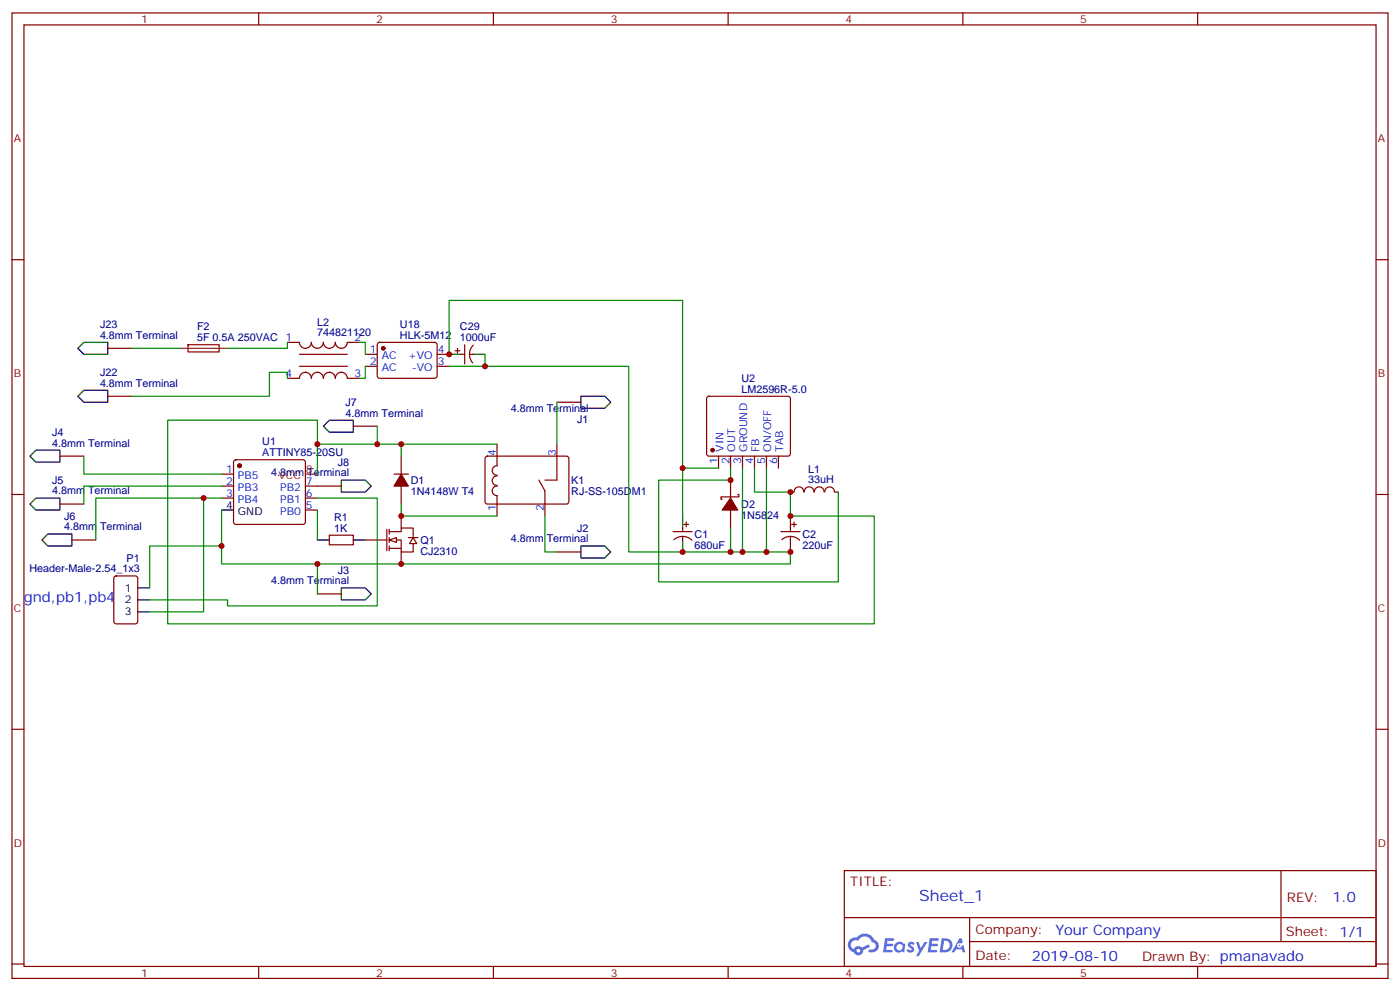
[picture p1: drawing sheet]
<svg xmlns="http://www.w3.org/2000/svg" width="412mm" height="292mm" viewBox="0 0 412 292" stroke-linecap="round" stroke-linejoin="round" font-family="sans-serif">
<g fill="none" stroke="#870000" stroke-width=".35">
<path d="M3.5 3.8h405.4v284.3h-405.4zM7.1 7.3h398.2v277.3h-398.2zM76.2 3.8v3.5M145.3 3.8v3.5M214.5 3.8v3.5M283.6 3.8v3.5M352.8 3.8v3.5M3.5 76.5h3.6M405.3 76.5h3.6M3.5 145.6h3.6M405.3 145.6h3.6M3.5 214.8h3.6"/>
<path d="M405.3 214.8h3.6M248.7 256.4h156.6v28.2h-156.6zM377.3 256.4v20.9M248.7 270.2h156.5M285.6 277.3h119.6M285.6 270.2v14.2M3.5 283.9h3.6M76.2 284.6v3.5M145.3 284.6v3.5M214.5 284.6v3.5M283.6 284.6v3.5M352.8 284.6v3.5"/>
<path d="M405.3 283.9h3.6"/>
</g>
<g fill="#5487ff">
<path d="M267.7 277.6a1.22 1.22 0 0 1 1.7 .2l-.4 .6a.47 .47 0 0 0-.3-.4 .47 .47 0 0 0-.5 .2l.1 .2a1.14 1.14 0 0 1 .8 1.8 1.14 1.14 0 0 1-1.9 0l-.2-.2 .5-.6 .7 .5a.29 .29 0 0 0 .3-.3 .29 .29 0 0 0-.2-.3 1.04 1.04 0 0 1-.6-1.7z"/>
<path d="M260.7 276.3h2.4l.3 .2-.2 .5-1.8 .1-.1 .8h1.5l.3 .4-.3 .4h-1.6l-.2 1.1h1.7l.2 .3-.2 .3-2.6 .1z"/>
<path d="M273.8 276.3h2.4l.3 .2-.1 .5-1.8 .1-.2 .8h1.6l.3 .4-.4 .4h-1.6l-.1 1.1h1.7l.2 .3-.2 .3-2.6 .1z"/>
<path d="M282.6 276.3h.7l.3 1.3-.6 .3a.69 .69 0 0 0-1 .3 .69 .69 0 0 0 .4 .9 .69 .69 0 0 0 .9-.6l.5-.2 .6 2.2h-.8l-.2-.9h-1.8l-.5 .9h-.8z"/>
<path d="M269.8 277.4h.8l.6 1.8 1.1-1.8h.9l-2.6 4.2h-.8l.9-1.5z"/>
<path d="M277.4 276.3l-.6 4.2h1.3a2.11 2.11 0 0 0 2.5-2.1 2.11 2.11 0 0 0-2.5-2.1zM278.1 277.1a1.39 1.39 0 0 1 1.7 1.4 1.39 1.39 0 0 1-1.8 1.3h-.3z"/>
<path d="M263.7 277.9a1.54 1.54 0 0 0-.1 2.2 1.54 1.54 0 0 0 2.2 .1l.6 .3 .3-2.3-.2-.3h-.4a1.49 1.49 0 0 0-2.4 0zM264 278.9a.94 .94 0 0 1 1.8 0 .94 .94 0 0 1-1.8 0z"/>
<path d="M250.4 276.7a2.18 2.18 0 0 0 1.1 3.7 1.44 1.44 0 0 0 1.6 .9 1.44 1.44 0 0 0 1.2-1.4l2-1.1-.5-.7-1.9 1a1.47 1.47 0 0 0-2.4 .4 1.39 1.39 0 0 1-.7-1.9 1.39 1.39 0 0 1 2-.5 2.12 2.12 0 0 1 2.2-1.3 2.12 2.12 0 0 1 1.9 1.7 1.14 1.14 0 0 1 1.1 1.4 1.14 1.14 0 0 1-1.7 .7 .43 .43 0 0 0-.5 .4 .43 .43 0 0 0 .4 .5 1.98 1.98 0 0 0 2.5-1.2 1.98 1.98 0 0 0-1.2-2.6 3.1 3.1 0 0 0-5.3-.6l-.9 .1zM252.3 280a.55 .55 0 0 1 1.1 0 .55 .55 0 0 1-1.1 0z"/>
<circle cx="282.6" cy="278.4" r=".26"/>
</g>
<g fill="none" stroke="#870000" stroke-width=".35">
<path d="M31.7 116.7h7.1M31.7 102.6h7.1M55.4 101.5h9.1l.1 2.1h-9.2zM107.6 104.4h3.5M107.6 107.9h3.5M111.4 101l.4-.2 16.5 .1 .5 .6-.1 9.5-.6 .4-16.5-.1-.5-.6v-9.2zM128.8 104.4h3.5M128.8 107.9h3.5M134.1 103.3h1.4M134.8 102.6v1.4M135.8 104.4h1.1M136.9 101.5v5.7"/>
<path d="M138.3 104.4h1M139.4 101.6a3.8 3.8 0 0 0-.1 5.3M65.3 139.6h3.5M69 135.6l.5-.2h19.8l.5 .2 .2 .5v17.6l-.3 .5-.4 .2h-19.8l-.5-.2-.2-.5v-17.6zM116.1 139.6h4.2M118.2 134.3v5.3M143.1 134.5l.5-.2 23.5 .1 .5 .6-.1 13-.6 .4h-23.6l-.4-.7v-12.7zM146.4 130.8v6.4M146.5 137.2a1.41 1.41 0 0 0-1.5 1.4 1.41 1.41 0 0 0 1.5 1.4M164 130.8v10.6h-3.5M65.3 143.2h3.5M65.3 146.7h3.5"/>
<path d="M90 143.2h3.5M90 146.7h3.5M90 150.2h3.5M111.1 159h2.8M113.9 155.9v6.3M114.7 156.6h3.5v-1.1h3.5v2.8M114.7 159h3.5v3.6h3.5v-2.5M114.7 155.9v1.4M114.7 158.3v1.4M118.2 143.2v5.2M120.3 158.3h2.8M146.4 146v6"/>
<path d="M146.5 140.2a1.41 1.41 0 0 0-1.5 1.4 1.41 1.41 0 0 0 1.5 1.4M146.5 143.1a1.41 1.41 0 0 0-1.5 1.5 1.41 1.41 0 0 0 1.5 1.4M160.5 144.6v7.4M114.7 161.5h3.5M114.7 160.8v1.4"/>
</g>
<path d="M22.9 116.7l1.8-1.8h7v3.6h-7zM22.9 102.6l1.8-1.8h7v3.6h-7zM132.3 104.4h3.5M139.3 104.4h3.6M65.3 150.2h3.5" fill="none" stroke="#000" stroke-width=".35"/>
<path d="M52.9 102.6h14.1" fill="none" stroke="#8c2424" stroke-width=".35"/>
<g fill="#870000" stroke="#870000" stroke-width=".35">
<path d="M118.2 139.6l2.1 3.6h-4.2z"/>
<circle cx="112.9" cy="102.6" r=".53"/>
<circle cx="70.6" cy="137.2" r=".53"/>
</g>
<path d="M158.7 141.4l1.8 3.2" fill="none" stroke="#600" stroke-width=".35"/>
<path d="M90 139.6h3.5" fill="none" stroke="#f00" stroke-width=".35"/>
<g fill="#fff" stroke="#870000" stroke-width=".35">
<path d="M114.7 159l2.1-.7v1.4z"/>
<path d="M121.7 158.3l1.1 1.8h-2.2z"/>
</g>
<g fill="none" stroke="#870000" stroke-width=".35">
<path d="M84.7 100.8h3.5a1.76 1.76 0 0 0 1.8 1.8 1.76 1.76 0 0 0 1.7-1.8 1.76 1.76 0 0 0 1.8 1.8 1.76 1.76 0 0 0 1.7-1.8 1.76 1.76 0 0 0 1.8 1.8 1.76 1.76 0 0 0 1.8-1.8 1.76 1.76 0 0 0 1.7 1.8 1.76 1.76 0 0 0 1.8-1.8h3.5M84.7 111.4h3.5a1.76 1.76 0 0 1 1.8-1.8 1.76 1.76 0 0 1 1.7 1.8 1.76 1.76 0 0 1 1.8-1.8 1.76 1.76 0 0 1 1.7 1.8 1.76 1.76 0 0 1 1.8-1.8 1.76 1.76 0 0 1 1.8 1.8 1.76 1.76 0 0 1 1.7-1.8 1.76 1.76 0 0 1 1.8 1.8h3.5M88.2 104.4h14.1M88.2 107.9h14.1M164 118.5h7.1M208.4 116.9l.4-.2h23.3l.5 .2 .2 .5v16.5l-.7 .4h-23.5l-.5-.7v-16.2zM17.6 134.3h7.1M104.1 125.5h7M211.7 134.3v3.6M215.2 134.3v3.6M218.7 134.3v3.6M222.2 134.3v3.6"/>
<path d="M225.8 134.3v3.6M229.3 134.3v3.6M17.6 148.4h7.1M21.2 159h7M93.5 143.2h7M97 157.6h7.1v2.8h-7.1zM107.6 159h3.5M118.2 152v3.5M198.3 156.6h5.6M198.5 158.9a3.8 3.8 0 0 1 5.3 .2M201.1 155.5v1.1M201.1 158v1"/>
<path d="M201.4 154.4h1.4M202.1 153.7v1.5M215.2 141.4v5.3M215.2 150.2v5.3M217.3 145.6h.4v.7h-5.3v.7h.3M230 156.6h5.7M230.3 158.9a3.8 3.8 0 0 1 5.2 .2M232.8 144.9h1.1M232.8 155.5v1.1M232.8 158v1M233.2 154.4h1.4M233.9 153.7v1.5"/>
<path d="M233.9 144.9a1.41 1.41 0 0 1 1.4-1.5 1.41 1.41 0 0 1 1.4 1.5M236.9 144.9a1.41 1.41 0 0 1 1.4-1.5 1.41 1.41 0 0 1 1.4 1.5M239.9 144.9a1.41 1.41 0 0 1 1.4-1.5 1.41 1.41 0 0 1 1.4 1.5M243 144.9a1.41 1.41 0 0 1 1.4-1.5 1.41 1.41 0 0 1 1.4 1.5M245.9 144.9h1M33.7 169.8l.5-.2h5.7l.6 .4 .1 13-.5 .7h-5.9l-.6-.4-.1-13zM93.5 174.9h7M118.2 162.6v3.5M164 162.6h7.1"/>
</g>
<g fill="none" stroke="#000" stroke-width=".35">
<path d="M171.1 116.7h7.1l1.7 1.8-1.7 1.7h-7.1zM8.8 134.3l1.8-1.7h7v3.5h-7zM95.2 125.5l1.8-1.7h7.1v3.5h-7.1zM10.6 146.7h7v3.5h-7l-1.8-1.8zM12.3 159l1.8-1.7h7.1v3.5h-7.1zM93.5 159h3.5M100.5 141.4h7.1l1.8 1.8-1.8 1.7h-7.1zM104.1 159h3.5M201.1 152v3.5M201.1 159v3.6M232.8 152v3.5M232.8 159v3.6"/>
<path d="M40.6 173.1h3.5M40.6 176.7h3.5M100.5 173.1h7.1l1.8 1.8-1.8 1.8h-7.1zM171.1 160.8h7.1l1.7 1.8-1.7 1.7h-7.1zM40.6 180.2h3.5"/>
</g>
<g fill="#870000" stroke="#870000" stroke-width=".35">
<path d="M215.2 146.7l2.1 3.5h-4.6z"/>
<circle cx="209.9" cy="132.6" r=".53"/>
</g>
<g fill="none" stroke="#008700" stroke-width=".35">
<path d="M38.8 102.6h14.1M84.7 100.8v1.8h-17.7M84.7 111.4v-1.8h-5.3v7.1h-40.6M105.8 100.8h1.8v3.6M107.6 107.9v3.5h-1.8M132.3 104.4v-15.9h68.8v49.4M142.9 104.4v3.5h-10.6M142.9 107.9h42.3v54.7h40.6v-24.7M164 118.5v12.3M24.7 134.3v5.3h40.6M93.5 130.8v-7h-44.1v59.9h208.1v-31.7h-24.7v-7.1h-10.6v-7M111.1 125.5v5.3"/>
<path d="M118.2 130.8h-24.7v8.8M146.4 130.8h-28.2v3.5M211.7 137.9h-10.6v14.1M215.2 137.9v3.5h-21.2v30h52.9v-26.5M218.7 137.9v24.7M60 146.7v33.5h-15.9M65.3 150.2v15.9h167.5v-3.5h-7M65.3 143.2h-40.6v5.2M65.3 146.7h-37.1v12.3M93.5 146.7h17.6v31.7h-44.1v-1.7h-22.9M93.5 150.2v8.8M118.2 148.4v3.6h28.2"/>
<path d="M160.5 152v10.6h3.5M215.2 155.5v7.1M65.3 160.8h-21.2v12.3M93.5 166.1v8.8"/>
</g>
<g fill="#c00">
<circle cx="93.5" cy="166.1" r=".88"/>
<circle cx="132.3" cy="104.4" r=".88"/>
<circle cx="201.1" cy="137.9" r=".88"/>
<circle cx="215.2" cy="141.4" r=".88"/>
<circle cx="218.7" cy="162.6" r=".88"/>
<circle cx="118.2" cy="152" r=".88"/>
<circle cx="118.2" cy="130.8" r=".88"/>
<circle cx="215.2" cy="162.6" r=".88"/>
<circle cx="232.8" cy="144.9" r=".88"/>
<circle cx="225.8" cy="162.6" r=".88"/>
<circle cx="142.9" cy="107.9" r=".88"/>
<circle cx="201.1" cy="162.6" r=".88"/>
<circle cx="93.5" cy="130.8" r=".88"/>
<circle cx="232.8" cy="152" r=".88"/>
<circle cx="232.8" cy="162.6" r=".88"/>
<circle cx="118.2" cy="166.1" r=".88"/>
<circle cx="111.1" cy="130.8" r=".88"/>
<circle cx="65.3" cy="160.8" r=".88"/>
<circle cx="60" cy="146.7" r=".88"/>
</g>
<text font-size="4.6" fill="#00f" x="270.8" y="265.4">Sheet_1</text>
<g font-size="4.2" fill="#00f">
<text x="7.1" y="177.4">gnd,pb1,pb4</text>
<text x="392.5" y="265.7">1.0</text>
<text x="310.9" y="275.2">Your Company</text>
<text x="304" y="283">2019-08-10</text>
</g>
<g font-size="3.9" fill="#800">
<text x="250.5" y="261">TITLE:</text>
<text x="379.1" y="265.7">REV:</text>
<text x="287.4" y="275.2">Company:</text>
<text x="378.7" y="275.8">Sheet: 1/1</text>
<text x="287.4" y="282.9">Date:</text>
<text x="336.4" y="282.9">Drawn By: pmanavado</text>
</g>
<g font-size="3.2" fill="#800">
<text x="41.6" y="6.8">1</text>
<text x="110.8" y="6.8">2</text>
<text x="179.9" y="6.8">3</text>
<text x="249.1" y="6.8">4</text>
<text x="318.2" y="6.8">5</text>
<text x="4.1" y="41.9">A</text>
<text x="405.9" y="41.9">A</text>
<text x="4.1" y="111.1">B</text>
<text x="405.9" y="111.1">B</text>
<text x="4.1" y="180.2">C</text>
<text x="405.9" y="180.2">C</text>
<text x="4.1" y="249.3">D</text>
<text x="405.9" y="249.3">D</text>
<text x="41.6" y="287.6">1</text>
<text x="110.8" y="287.6">2</text>
<text x="179.9" y="287.6">3</text>
<text x="249.1" y="287.6">4</text>
<text x="318.2" y="287.6">5</text>
</g>
<g font-size="3.2" fill="#000080">
<text x="93.4" y="95.9">L2</text>
<text x="29.5" y="99.8">4.8mm Terminal</text>
<text x="29.5" y="96.6">J23</text>
<text x="58.1" y="100.5">5F 0.5A 250VAC 1</text>
<text x="58.1" y="97.3">F2</text>
<text x="93.4" y="99.1">744821120</text>
<text x="117.8" y="99.8">HLK-5M12</text>
<text x="117.8" y="96.5">U18</text>
<text x="135.5" y="100.5">1000uF</text>
<text x="135.5" y="97.3">C29</text>
<text x="29.5" y="113.9">4.8mm Terminal</text>
<text x="29.5" y="110.7">J22</text>
<text x="218.4" y="112.6">U2</text>
<text x="101.8" y="119.5">J7</text>
<text x="218.4" y="115.6">LM2596R-5.0</text>
<text x="101.8" y="122.7">4.8mm Terminal</text>
<text x="150.5" y="121.3">4.8mm Terminal</text>
<text x="170" y="124.5">J1</text>
<text x="15.3" y="131.5">4.8mm Terminal</text>
<text x="15.3" y="128.3">J4</text>
<text x="77.3" y="131.2">U1</text>
<text x="77.3" y="134.3">ATTINY85-20SU</text>
<text x="99.5" y="137.2">J8</text>
<text x="15.3" y="142.5">J5</text>
<text x="79.9" y="140.3">4.8mm Terminal</text>
<text x="121" y="142.5">D1</text>
<text x="168.3" y="142.6">K1</text>
<text x="238.1" y="142.3">33uH</text>
<text x="238.1" y="139.2">L1</text>
<text x="15.3" y="145.6">4.8mm Terminal</text>
<text x="121" y="145.7">1N4148W T4</text>
<text x="168.3" y="145.7">RJ-SS-105DM1</text>
<text x="218.4" y="149.7">D2</text>
<text x="18.9" y="153">J6</text>
<text x="98.4" y="153.4">R1</text>
<text x="218.4" y="152.7">1N5824</text>
<text x="18.9" y="156.2">4.8mm Terminal</text>
<text x="98.4" y="156.6">1K</text>
<text x="123.8" y="160.2">Q1</text>
<text x="150.5" y="159.7">4.8mm Terminal</text>
<text x="170" y="156.6">J2</text>
<text x="204.6" y="161.6">680uF</text>
<text x="204.6" y="158.5">C1</text>
<text x="236.4" y="161.6">220uF</text>
<text x="236.4" y="158.5">C2</text>
<text x="37.3" y="165.4">P1</text>
<text x="123.8" y="163.3">CJ2310</text>
<text x="8.7" y="168.6">Header-Male-2.54_1x3</text>
<text x="79.9" y="172.1">4.8mm Terminal</text>
<text x="99.5" y="168.9">J3</text>
</g>
<g font-size="3.2" fill="#00f">
<text x="104.4" y="100.5">2</text>
<text x="108.9" y="107.5">2</text>
<text x="108.9" y="104">1</text>
<text x="112.4" y="105.8">AC</text>
<text x="120.2" y="105.8">+VO</text>
<text x="128.9" y="104">4</text>
<text x="128.9" y="107.5">3</text>
<text x="84.1" y="111.1">4</text>
<text x="104.4" y="111.1">3</text>
<text x="112.4" y="109.3">AC</text>
<text x="121.3" y="109.3">-VO</text>
<text x="146" y="134.3" transform="rotate(-90 146 134.3)">4</text>
<text x="163.7" y="134.3" transform="rotate(-90 163.7 134.3)">3</text>
<text x="211.3" y="136.5" transform="rotate(-90 211.3 136.5)">1</text>
<text x="213.1" y="133" transform="rotate(-90 213.1 133)">VIN</text>
<text x="214.8" y="136.5" transform="rotate(-90 214.8 136.5)">2</text>
<text x="216.6" y="133" transform="rotate(-90 216.6 133)">OUT</text>
<text x="218.4" y="136.5" transform="rotate(-90 218.4 136.5)">3</text>
<text x="220.1" y="133" transform="rotate(-90 220.1 133)">GROUND</text>
<text x="221.9" y="136.5" transform="rotate(-90 221.9 136.5)">4</text>
<text x="223.7" y="133" transform="rotate(-90 223.7 133)">FB</text>
<text x="225.4" y="136.5" transform="rotate(-90 225.4 136.5)">5</text>
<text x="227.2" y="133" transform="rotate(-90 227.2 133)">ON/OFF</text>
<text x="229" y="136.5" transform="rotate(-90 229 136.5)">6</text>
<text x="230.7" y="133" transform="rotate(-90 230.7 133)">TAB</text>
<text x="66.6" y="139.3">1</text>
<text x="66.6" y="142.8">2</text>
<text x="70.1" y="141">PB5</text>
<text x="90.1" y="142.8">7</text>
<text x="66.6" y="146.3">3</text>
<text x="70.1" y="144.6">PB3</text>
<text x="70.1" y="148.1">PB4</text>
<text x="82.5" y="148.1">PB1</text>
<text x="82.5" y="144.6">PB2</text>
<text x="90.1" y="149.9">5</text>
<text x="90.1" y="146.3">6</text>
<text x="82.5" y="151.6">PB0</text>
<text x="146" y="150.5" transform="rotate(-90 146 150.5)">1</text>
<text x="160.2" y="150.5" transform="rotate(-90 160.2 150.5)">2</text>
</g>
<g font-size="3.2" fill="#f00">
<text x="82.1" y="141">VCC</text>
<text x="90.1" y="139.3">8</text>
</g>
<g font-size="3.2">
<text x="66.6" y="149.9">4</text>
<text x="70.1" y="151.6">GND</text>
<text x="36.8" y="174.2">1</text>
<text x="36.8" y="177.7">2</text>
<text x="36.8" y="181.3">3</text>
</g>
</svg>
